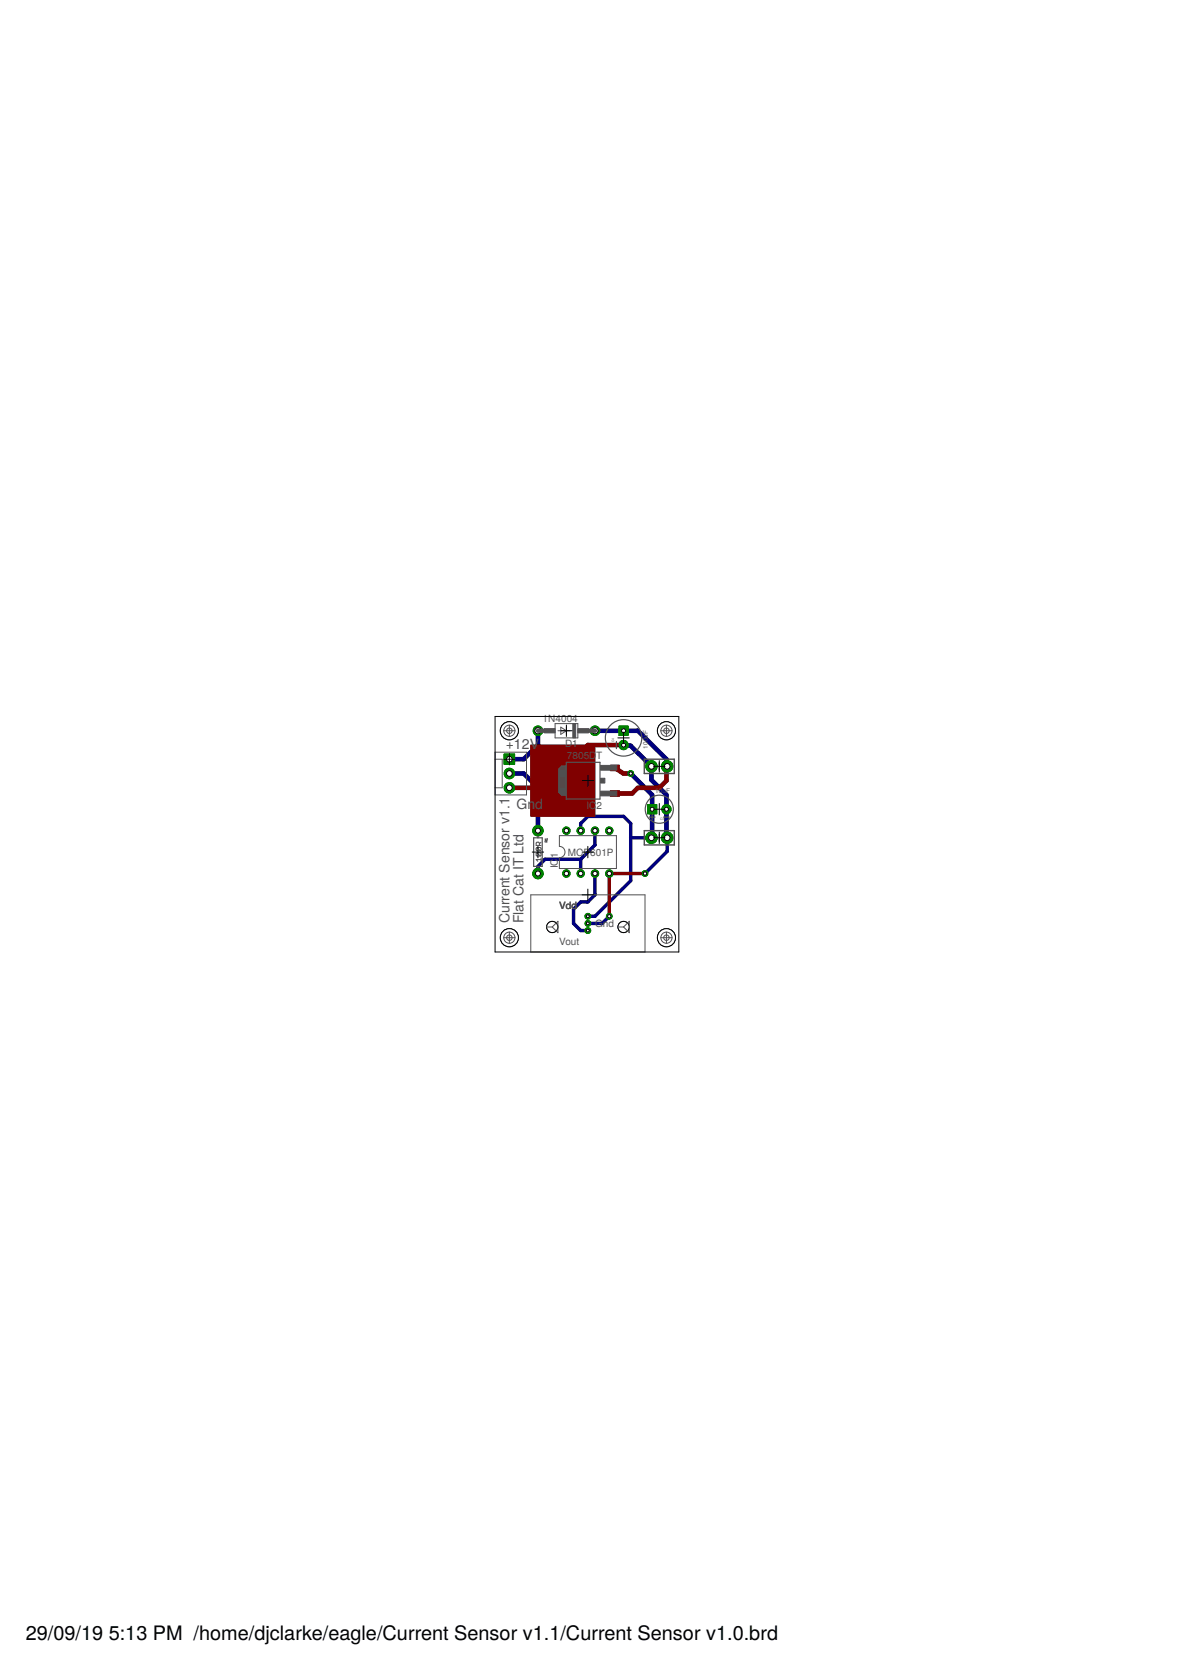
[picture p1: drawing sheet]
<svg xmlns="http://www.w3.org/2000/svg" width="210mm" height="297mm" viewBox="0 0 210 297" stroke-linecap="round" stroke-linejoin="round" font-family="sans-serif">
<path d="M90.5 137.5h2.6l2.5 2.5v7.7M95.6 129.9v2.5l-2.5 2.6h-2.6M105.7 129.9h7.7l5 5.1v1.1l.2 .1M110.8 132.4l1.3 .2 3.7 3.6v2.4l2.6 2.7v7.5l.2 .1M112.1 137.5l3.8 3.8v7.5l-.1 .1" fill="none" stroke="#000080" stroke-width=".83"/>
<path d="M103.2 147.7v-1.3l1.3-1.3h6.3l1.3 1.3v10.1l-6.4 6.4h-1.2M103.2 152.7v2.6M103.2 152.7h-6.3l-1.3 1.3v1.3M105.7 147.7v2.5l-2.5 2.5M105.7 155.3v3.8l-1.2 1.2h-1.3l-1.3 1.3v2.5l1.3 1.3h1.3M112.1 148.9h3.7M118.6 148.9v2.4l-4 4M108.3 162.9l-1.3 1.2h-2.5" fill="none" stroke="#000080" stroke-width=".61"/>
<circle cx="118.6" cy="136.2" r="1.02" fill="#008000" stroke="#008000" stroke-width=".18"/>
<circle cx="118.6" cy="136.2" r=".51" fill="#fff" stroke="#000" stroke-width=".18"/>
<circle cx="115.8" cy="136.2" r="1.02" fill="#008000" stroke="#008000" stroke-width=".18"/>
<circle cx="115.8" cy="136.2" r=".51" fill="#fff" stroke="#000" stroke-width=".18"/>
<circle cx="115.8" cy="148.9" r="1.02" fill="#008000" stroke="#008000" stroke-width=".18"/>
<circle cx="115.8" cy="148.9" r=".51" fill="#fff" stroke="#000" stroke-width=".18"/>
<circle cx="118.6" cy="148.9" r="1.02" fill="#008000" stroke="#008000" stroke-width=".18"/>
<circle cx="118.6" cy="148.9" r=".51" fill="#fff" stroke="#000" stroke-width=".18"/>
<path d="M115.1 143h1.6v1.7h-1.6z" fill="#008000" stroke="#008000" stroke-width=".18"/>
<circle cx="115.9" cy="143.8" r=".36" fill="#fff" stroke="#000" stroke-width=".18"/>
<circle cx="118.4" cy="143.8" r=".83" fill="#008000" stroke="#008000" stroke-width=".18"/>
<circle cx="118.4" cy="143.8" r=".36" fill="#fff" stroke="#000" stroke-width=".18"/>
<circle cx="110.8" cy="132.4" r=".83" fill="#008000" stroke="#008000" stroke-width=".18"/>
<circle cx="110.8" cy="132.4" r=".36" fill="#fff" stroke="#000" stroke-width=".18"/>
<path d="M110 129.1h1.7v1.6h-1.7z" fill="#008000" stroke="#008000" stroke-width=".18"/>
<circle cx="110.8" cy="129.9" r=".36" fill="#fff" stroke="#000" stroke-width=".18"/>
<circle cx="95.6" cy="129.9" r=".85" fill="#008000" stroke="#008000" stroke-width=".18"/>
<circle cx="95.6" cy="129.9" r=".55" fill="#fff" stroke="#000" stroke-width=".18"/>
<circle cx="105.7" cy="129.9" r=".85" fill="#008000" stroke="#008000" stroke-width=".18"/>
<circle cx="105.7" cy="129.9" r=".55" fill="#fff" stroke="#000" stroke-width=".18"/>
<circle cx="100.7" cy="155.3" r=".66" fill="#008000" stroke="#008000" stroke-width=".18"/>
<circle cx="100.7" cy="155.3" r=".4" fill="#fff" stroke="#000" stroke-width=".18"/>
<circle cx="103.2" cy="155.3" r=".66" fill="#008000" stroke="#008000" stroke-width=".18"/>
<circle cx="103.2" cy="155.3" r=".4" fill="#fff" stroke="#000" stroke-width=".18"/>
<circle cx="103.2" cy="147.7" r=".66" fill="#008000" stroke="#008000" stroke-width=".18"/>
<circle cx="103.2" cy="147.7" r=".4" fill="#fff" stroke="#000" stroke-width=".18"/>
<circle cx="100.7" cy="147.7" r=".66" fill="#008000" stroke="#008000" stroke-width=".18"/>
<circle cx="100.7" cy="147.7" r=".4" fill="#fff" stroke="#000" stroke-width=".18"/>
<circle cx="105.7" cy="155.3" r=".66" fill="#008000" stroke="#008000" stroke-width=".18"/>
<circle cx="105.7" cy="155.3" r=".4" fill="#fff" stroke="#000" stroke-width=".18"/>
<circle cx="108.3" cy="155.3" r=".66" fill="#008000" stroke="#008000" stroke-width=".18"/>
<circle cx="108.3" cy="155.3" r=".4" fill="#fff" stroke="#000" stroke-width=".18"/>
<circle cx="105.7" cy="147.7" r=".66" fill="#008000" stroke="#008000" stroke-width=".18"/>
<circle cx="105.7" cy="147.7" r=".4" fill="#fff" stroke="#000" stroke-width=".18"/>
<circle cx="108.3" cy="147.7" r=".66" fill="#008000" stroke="#008000" stroke-width=".18"/>
<circle cx="108.3" cy="147.7" r=".4" fill="#fff" stroke="#000" stroke-width=".18"/>
<path d="M89.6 134h1.9v1.9h-1.9z" fill="#008000" stroke="#008000" stroke-width=".18"/>
<circle cx="90.5" cy="135" r=".51" fill="#fff" stroke="#000" stroke-width=".18"/>
<circle cx="90.5" cy="137.5" r=".93" fill="#008000" stroke="#008000" stroke-width=".18"/>
<circle cx="90.5" cy="137.5" r=".51" fill="#fff" stroke="#000" stroke-width=".18"/>
<circle cx="90.5" cy="140" r=".93" fill="#008000" stroke="#008000" stroke-width=".18"/>
<circle cx="90.5" cy="140" r=".51" fill="#fff" stroke="#000" stroke-width=".18"/>
<circle cx="104.5" cy="162.9" r=".51" fill="#008000" stroke="#008000" stroke-width=".18"/>
<circle cx="104.5" cy="162.9" r=".25" fill="#fff" stroke="#000" stroke-width=".18"/>
<circle cx="104.5" cy="164.1" r=".51" fill="#008000" stroke="#008000" stroke-width=".18"/>
<circle cx="104.5" cy="164.1" r=".25" fill="#fff" stroke="#000" stroke-width=".18"/>
<circle cx="104.5" cy="165.4" r=".51" fill="#008000" stroke="#008000" stroke-width=".18"/>
<circle cx="104.5" cy="165.4" r=".25" fill="#fff" stroke="#000" stroke-width=".18"/>
<circle cx="95.6" cy="147.7" r=".93" fill="#008000" stroke="#008000" stroke-width=".18"/>
<circle cx="95.6" cy="147.7" r=".44" fill="#fff" stroke="#000" stroke-width=".18"/>
<circle cx="95.6" cy="155.3" r=".93" fill="#008000" stroke="#008000" stroke-width=".18"/>
<circle cx="95.6" cy="155.3" r=".44" fill="#fff" stroke="#000" stroke-width=".18"/>
<circle cx="108.3" cy="162.9" r=".51" fill="#008000" stroke="#008000" stroke-width=".18"/>
<circle cx="108.3" cy="162.9" r=".3" fill="#fff" stroke="#000" stroke-width=".18"/>
<circle cx="114.6" cy="155.3" r=".51" fill="#008000" stroke="#008000" stroke-width=".18"/>
<circle cx="114.6" cy="155.3" r=".3" fill="#fff" stroke="#000" stroke-width=".18"/>
<circle cx="112.1" cy="137.5" r=".51" fill="#008000" stroke="#008000" stroke-width=".18"/>
<circle cx="112.1" cy="137.5" r=".3" fill="#fff" stroke="#000" stroke-width=".18"/>
<g fill="#800000" stroke="#800000" stroke-width=".18">
<path d="M94.3 132.4h11.4v12.7h-11.4z"/>
<path d="M98.9 136.1h6.2v5.4h-6.2z"/>
<path d="M108.5 140.5h1.6v1.1h-1.6z"/>
<path d="M108.5 136h1.6v1h-1.6z"/>
</g>
<path d="M109.3 136.5l1.5 1h1.3M110.8 132.4h-6.3l-2.6 2.6 .1 3.8h-3.9l-1.2 1.2h-6.4M118.6 136.2l-.2 .2v2.4l-1.2 1.2h-3.8l-1 1.1h-3.1" fill="none" stroke="#800000" stroke-width=".83"/>
<path d="M114.6 155.3h-6.3v7.6" fill="none" stroke="#800000" stroke-width=".61"/>
<circle cx="118.6" cy="136.2" r="1.02" fill="#008000" stroke="#008000" stroke-width=".18"/>
<circle cx="118.6" cy="136.2" r=".51" fill="#fff" stroke="#000" stroke-width=".18"/>
<circle cx="115.8" cy="136.2" r="1.02" fill="#008000" stroke="#008000" stroke-width=".18"/>
<circle cx="115.8" cy="136.2" r=".51" fill="#fff" stroke="#000" stroke-width=".18"/>
<circle cx="115.8" cy="148.9" r="1.02" fill="#008000" stroke="#008000" stroke-width=".18"/>
<circle cx="115.8" cy="148.9" r=".51" fill="#fff" stroke="#000" stroke-width=".18"/>
<circle cx="118.6" cy="148.9" r="1.02" fill="#008000" stroke="#008000" stroke-width=".18"/>
<circle cx="118.6" cy="148.9" r=".51" fill="#fff" stroke="#000" stroke-width=".18"/>
<path d="M115.1 143h1.6v1.7h-1.6z" fill="#008000" stroke="#008000" stroke-width=".18"/>
<circle cx="115.9" cy="143.8" r=".36" fill="#fff" stroke="#000" stroke-width=".18"/>
<circle cx="118.4" cy="143.8" r=".83" fill="#008000" stroke="#008000" stroke-width=".18"/>
<circle cx="118.4" cy="143.8" r=".36" fill="#fff" stroke="#000" stroke-width=".18"/>
<circle cx="110.8" cy="132.4" r=".83" fill="#008000" stroke="#008000" stroke-width=".18"/>
<circle cx="110.8" cy="132.4" r=".36" fill="#fff" stroke="#000" stroke-width=".18"/>
<path d="M110 129.1h1.7v1.6h-1.7z" fill="#008000" stroke="#008000" stroke-width=".18"/>
<circle cx="110.8" cy="129.9" r=".36" fill="#fff" stroke="#000" stroke-width=".18"/>
<circle cx="95.6" cy="129.9" r=".85" fill="#008000" stroke="#008000" stroke-width=".18"/>
<circle cx="95.6" cy="129.9" r=".55" fill="#fff" stroke="#000" stroke-width=".18"/>
<circle cx="105.7" cy="129.9" r=".85" fill="#008000" stroke="#008000" stroke-width=".18"/>
<circle cx="105.7" cy="129.9" r=".55" fill="#fff" stroke="#000" stroke-width=".18"/>
<circle cx="100.7" cy="155.3" r=".66" fill="#008000" stroke="#008000" stroke-width=".18"/>
<circle cx="100.7" cy="155.3" r=".4" fill="#fff" stroke="#000" stroke-width=".18"/>
<circle cx="103.2" cy="155.3" r=".66" fill="#008000" stroke="#008000" stroke-width=".18"/>
<circle cx="103.2" cy="155.3" r=".4" fill="#fff" stroke="#000" stroke-width=".18"/>
<circle cx="103.2" cy="147.7" r=".66" fill="#008000" stroke="#008000" stroke-width=".18"/>
<circle cx="103.2" cy="147.7" r=".4" fill="#fff" stroke="#000" stroke-width=".18"/>
<circle cx="100.7" cy="147.7" r=".66" fill="#008000" stroke="#008000" stroke-width=".18"/>
<circle cx="100.7" cy="147.7" r=".4" fill="#fff" stroke="#000" stroke-width=".18"/>
<circle cx="105.7" cy="155.3" r=".66" fill="#008000" stroke="#008000" stroke-width=".18"/>
<circle cx="105.7" cy="155.3" r=".4" fill="#fff" stroke="#000" stroke-width=".18"/>
<circle cx="108.3" cy="155.3" r=".66" fill="#008000" stroke="#008000" stroke-width=".18"/>
<circle cx="108.3" cy="155.3" r=".4" fill="#fff" stroke="#000" stroke-width=".18"/>
<circle cx="105.7" cy="147.7" r=".66" fill="#008000" stroke="#008000" stroke-width=".18"/>
<circle cx="105.7" cy="147.7" r=".4" fill="#fff" stroke="#000" stroke-width=".18"/>
<circle cx="108.3" cy="147.7" r=".66" fill="#008000" stroke="#008000" stroke-width=".18"/>
<circle cx="108.3" cy="147.7" r=".4" fill="#fff" stroke="#000" stroke-width=".18"/>
<path d="M89.6 134h1.9v1.9h-1.9z" fill="#008000" stroke="#008000" stroke-width=".18"/>
<circle cx="90.5" cy="135" r=".51" fill="#fff" stroke="#000" stroke-width=".18"/>
<circle cx="90.5" cy="137.5" r=".93" fill="#008000" stroke="#008000" stroke-width=".18"/>
<circle cx="90.5" cy="137.5" r=".51" fill="#fff" stroke="#000" stroke-width=".18"/>
<circle cx="90.5" cy="140" r=".93" fill="#008000" stroke="#008000" stroke-width=".18"/>
<circle cx="90.5" cy="140" r=".51" fill="#fff" stroke="#000" stroke-width=".18"/>
<circle cx="104.5" cy="162.9" r=".51" fill="#008000" stroke="#008000" stroke-width=".18"/>
<circle cx="104.5" cy="162.9" r=".25" fill="#fff" stroke="#000" stroke-width=".18"/>
<circle cx="104.5" cy="164.1" r=".51" fill="#008000" stroke="#008000" stroke-width=".18"/>
<circle cx="104.5" cy="164.1" r=".25" fill="#fff" stroke="#000" stroke-width=".18"/>
<circle cx="104.5" cy="165.4" r=".51" fill="#008000" stroke="#008000" stroke-width=".18"/>
<circle cx="104.5" cy="165.4" r=".25" fill="#fff" stroke="#000" stroke-width=".18"/>
<circle cx="95.6" cy="147.7" r=".93" fill="#008000" stroke="#008000" stroke-width=".18"/>
<circle cx="95.6" cy="147.7" r=".44" fill="#fff" stroke="#000" stroke-width=".18"/>
<circle cx="95.6" cy="155.3" r=".93" fill="#008000" stroke="#008000" stroke-width=".18"/>
<circle cx="95.6" cy="155.3" r=".44" fill="#fff" stroke="#000" stroke-width=".18"/>
<circle cx="108.3" cy="162.9" r=".51" fill="#008000" stroke="#008000" stroke-width=".18"/>
<circle cx="108.3" cy="162.9" r=".3" fill="#fff" stroke="#000" stroke-width=".18"/>
<circle cx="114.6" cy="155.3" r=".51" fill="#008000" stroke="#008000" stroke-width=".18"/>
<circle cx="114.6" cy="155.3" r=".3" fill="#fff" stroke="#000" stroke-width=".18"/>
<circle cx="112.1" cy="137.5" r=".51" fill="#008000" stroke="#008000" stroke-width=".18"/>
<circle cx="112.1" cy="137.5" r=".3" fill="#fff" stroke="#000" stroke-width=".18"/>
<path d="M114.5 135h5.3v2.5h-5.3zM117.2 135.6v1.3M114.5 147.7h5.3v2.5h-5.3zM117.2 148.3v1.3" fill="none" stroke="#505050" stroke-width=".25"/>
<g fill="none" stroke="#505050" stroke-width=".21">
<path d="M99.4 136.7l.4-.5h.7v5.1h-.7l-.4-.4zM99.4 139.8h1.1M99.4 139.7h1.1M99.4 139.5h1.1M99.4 139.3h1.1M99.4 139.2h1.1M99.4 139h1.1M99.4 138.8h1.1M99.4 138.7h1.1M99.4 138.5h1.1M99.4 138.3h1.1M99.4 138.2h1.1"/>
<path d="M99.4 138h1.1M99.4 137.8h1.1M99.4 137.7h1.1M99.4 137.5h1.1M99.4 137.3h1.1M99.4 137.2h1.1M99.4 137h1.1M99.4 136.8h1.1M99.4 136.7h1.1M99.6 136.5h.9M99.7 136.3h.8M100.6 135.5h6v6.5h-6z"/>
<path d="M109.6 131.8v1.3M94.8 148.9h1.6v5.1h-1.6zM95.6 148.7v.2M95.6 154v.3M99.4 140.9h1.1M99.4 140.7h1.1M99.4 140.5h1.1M99.4 140.4h1.1M99.4 140.2h1.1M99.4 140h1.1M99.5 141h1M99.7 141.2h.8"/>
<path d="M115.4 145.2h1M115.9 144.7v1.1M117.9 145.2h1.1"/>
<circle cx="110.8" cy="131.2" r="3.2"/>
<circle cx="117.2" cy="143.8" r="2.5"/>
</g>
<g fill="none" stroke="#505050" stroke-width=".18">
<path d="M88 133.7h5.6v7.6h-5.6zM88 135h1.3v5h-1.3M98.7 128.6h4v2.6h-4zM99.2 129.9h2.1M99.7 129.3l1 .6-1 .6zM100.7 129.3v1.2M94.3 159.1h20.3v10.1h-20.3zM95.4 150.6h.6l.2 .2v.3l-.2 .1M95.4 151.6h.6l.2 .1v.3l-.2 .2M95.4 151.6l-.1 .1v.3l.1 .2h.6M95.4 150.6l-.1 .2v.3l.1 .1h.6M95.4 151.6l.6 .6"/>
<path d="M95.4 150.6l.6 .6M95.9 150.3v-.4l-.2-.2h-.3l-.1 .2v.4h.9M96.2 152.8h-.9l.3 .3M96.2 152.5v.6M96.2 149.7l-.3 .3M97.1 149.7v-.3l-.2 .1v.2h.4M97.3 149.4l-.2 .1M97.3 149.2h-.4l.1 .1M97.3 149v.3M99.4 148.5h10.2v5.9h-10.2v-1.9a1.02 1.02 0 0 0 1-1 1.02 1.02 0 0 0-1-1z"/>
</g>
<g fill="#505050" stroke="#505050" stroke-width=".18">
<path d="M101.8 128.6h.5v2.6h-.5z"/>
<path d="M96.8 129.5h1.9v.8h-1.9z"/>
<path d="M102.7 129.5h1.9v.8h-1.9z"/>
<path d="M106.7 138.3h.8v.9h-.8z"/>
<path d="M106.7 140.6h2.9v.9h-2.9z"/>
<path d="M106.7 136.1h2.9v.8h-2.9z"/>
</g>
<path d="M95.6 129.9h1M104.7 129.9h1" fill="none" stroke="#505050" stroke-width=".76"/>
<g fill="none" stroke="#000" stroke-width=".18">
<path d="M88 127.4h32.6v41.8h-32.6zM89.5 135h2M90.5 134v2M99.7 129.9h2M100.7 128.9v2M103.5 138.8h2M104.5 137.8v2M109.8 131.2h2M110.8 130.2v2M116.2 136.2h2M117.2 135.2v2M94.6 151.5h2"/>
<path d="M95.6 150.5v2M103.5 151.5h2M103.5 159.1h2M104.5 150.5v2M104.5 158.1v2M116.2 148.9h2M116.2 143.8h2M117.2 142.8v2.1M117.2 147.9v2"/>
<circle cx="90.5" cy="166.7" r="1.61"/>
</g>
<circle cx="90.5" cy="166.7" r="1.61" fill="#fff" stroke="#000" stroke-width=".18"/>
<circle cx="118.4" cy="166.7" r="1.61" fill="none" stroke="#000" stroke-width=".18"/>
<circle cx="118.4" cy="166.7" r="1.61" fill="#fff" stroke="#000" stroke-width=".18"/>
<circle cx="118.4" cy="129.9" r="1.61" fill="none" stroke="#000" stroke-width=".18"/>
<circle cx="118.4" cy="129.9" r="1.61" fill="#fff" stroke="#000" stroke-width=".18"/>
<circle cx="90.5" cy="129.9" r="1.61" fill="none" stroke="#000" stroke-width=".18"/>
<circle cx="90.5" cy="129.9" r="1.61" fill="#fff" stroke="#000" stroke-width=".18"/>
<circle cx="110.8" cy="164.8" r=".99" fill="none" stroke="#000" stroke-width=".18"/>
<circle cx="110.8" cy="164.8" r=".99" fill="#fff" stroke="#000" stroke-width=".18"/>
<circle cx="98.1" cy="164.8" r=".99" fill="none" stroke="#000" stroke-width=".18"/>
<circle cx="98.1" cy="164.8" r=".99" fill="#fff" stroke="#000" stroke-width=".18"/>
<g fill="none" stroke="#505050" stroke-width=".18">
<path d="M89.5 129.9h2M90.5 128.9v2M117.4 129.9h2.1M118.4 128.9v2M89.5 166.7h2M90.5 165.7v2M97.1 164.8h1M99.2 163.8v2l-1.1-1zM109.8 164.8h1M111.8 163.8v2l-1-1zM117.4 166.7h2.1M118.4 165.7v2"/>
<circle cx="90.5" cy="129.9" r=".99"/>
<circle cx="90.5" cy="129.9" r=".49"/>
<circle cx="118.4" cy="129.9" r=".99"/>
<circle cx="118.4" cy="129.9" r=".49"/>
<circle cx="90.5" cy="166.7" r=".99"/>
<circle cx="90.5" cy="166.7" r=".49"/>
<circle cx="118.4" cy="166.7" r=".99"/>
<circle cx="118.4" cy="166.7" r=".49"/>
</g>
<g font-size="3.5">
<text x="4.6" y="291.4">29/09/19</text>
<text x="19.3" y="291.4">5:13 PM /home/djclarke/eagle/Current Sensor v1.1/Current Sensor v1.0.brd</text>
</g>
<g font-size="2.5" fill="#505050">
<text x="89.9" y="133.1">+12V</text>
<text x="91.8" y="143.9">Gnd</text>
<text x="90.5" y="164.2" transform="rotate(-90 90.5 164.2)">Current Sensor v1.1</text>
<text x="93.1" y="164.2" transform="rotate(-90 93.1 164.2)">Flat Cat IT Ltd</text>
</g>
<g font-size="1.8" fill="#505050">
<text x="96.4" y="128.4">1N4004</text>
<text x="100.4" y="132.8">D1</text>
<text x="100.8" y="135">7805D</text>
<text x="105.9" y="135">T</text>
<text x="104.3" y="143.9">IC</text>
<text x="106" y="143.9">2</text>
<text x="99.2" y="154.4" transform="rotate(-90 99.2 154.4)">IC</text>
<text x="99.2" y="152.6" transform="rotate(-90 99.2 152.6)">1</text>
<text x="100.9" y="152.1">MCP</text>
<text x="104.9" y="152.1">601P</text>
<text x="99.4" y="161.6">Vdd</text>
<text x="99.4" y="168">Vout</text>
<text x="105.8" y="164.8">Gnd</text>
</g>
<g font-size="1.1" fill="#505050">
<text x="115.1" y="133.1" transform="rotate(-90 115.1 133.1)">100uF</text>
<text x="116.5" y="141">10uF</text>
</g>
<g font-size=".6" fill="#505050">
<text x="109.2" y="131.9" transform="rotate(-90 109.2 131.9)">C4</text>
<text x="117.3" y="145.8">C3</text>
</g>
</svg>
